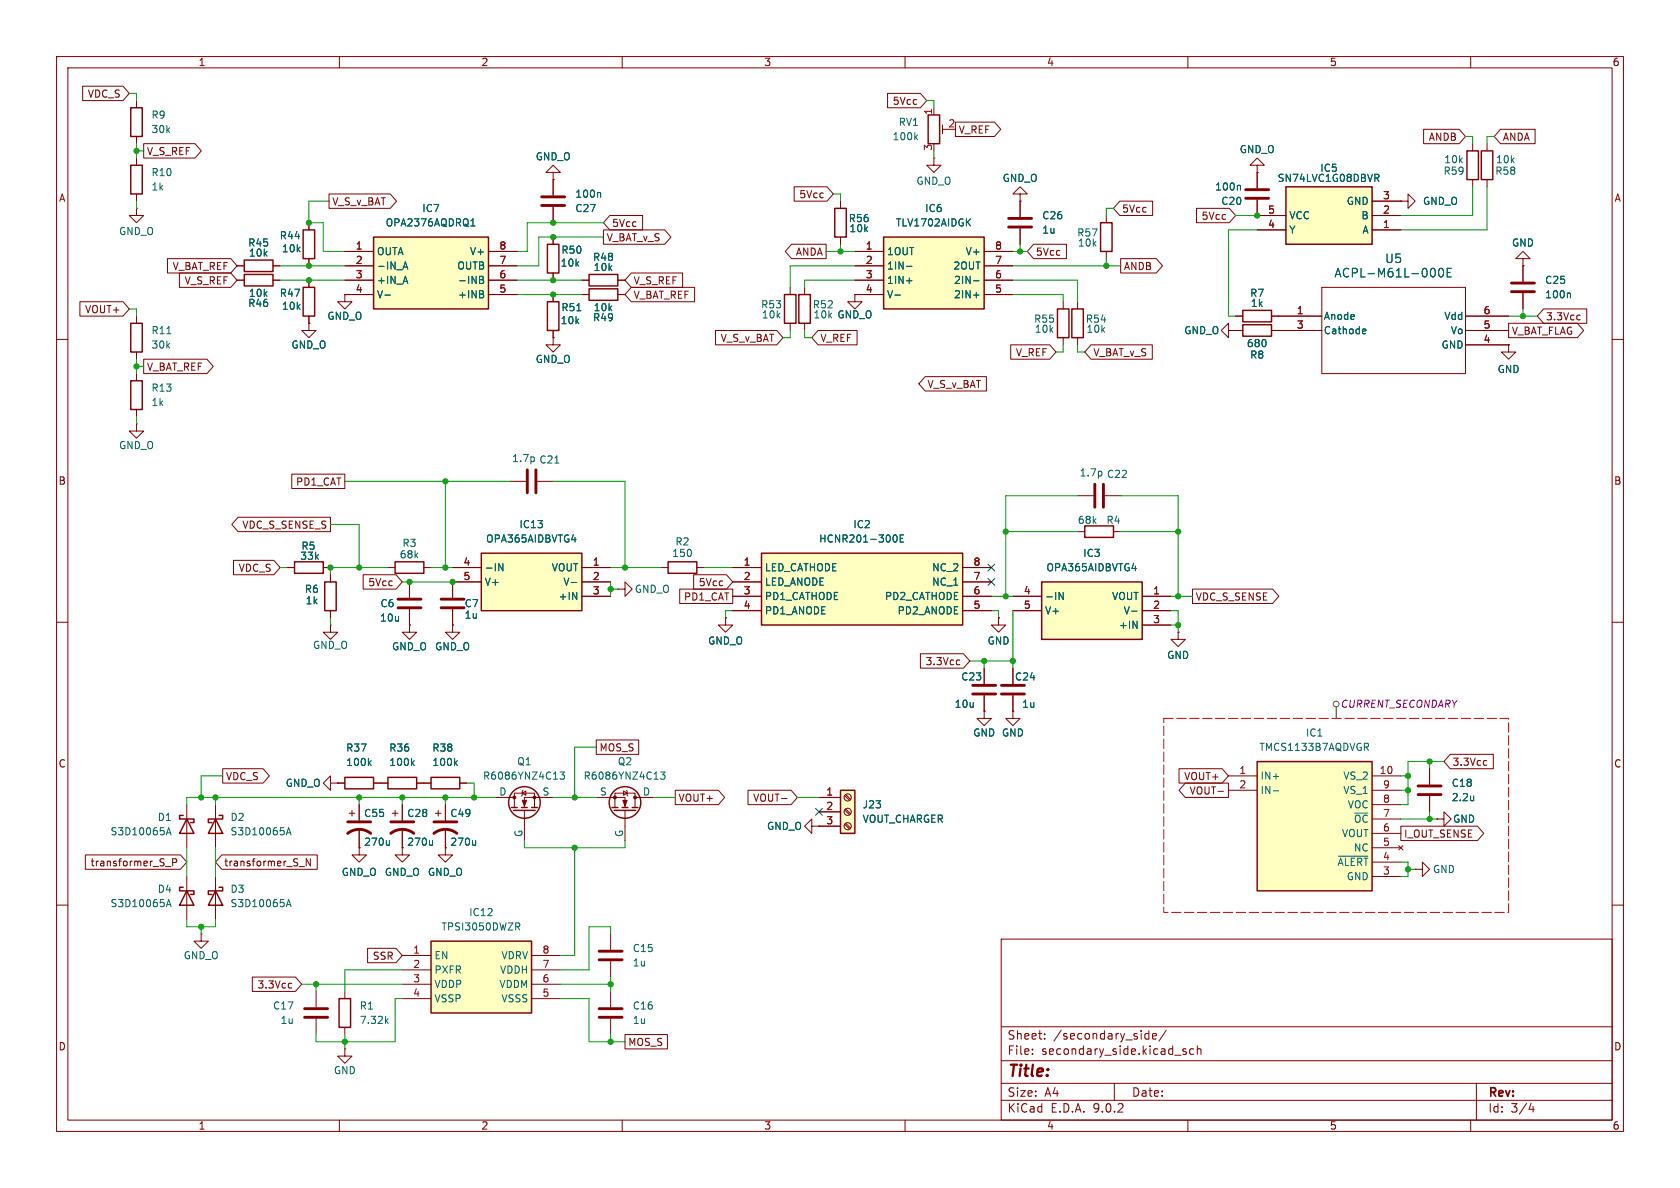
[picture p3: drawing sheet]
<svg xmlns="http://www.w3.org/2000/svg" width="297mm" height="210mm" viewBox="0 0 297 210" stroke-linecap="round" stroke-linejoin="round" font-family="sans-serif">
<g fill="none" stroke="#840000" stroke-width=".18">
<path d="M10 10h277v190h-277zM12 12h273v186h-273zM60 10v2M110 10v2M160 10v2M210 10v2M260 10v2M97.8 30.5h1.3l-1.3-1.3-1.3 1.3h1.3v1.3M97.8 31.8h.1M97.8 31.8v2.7M97.8 36.6v2.8M148.6 35.6v1.2"/>
<path d="M260.3 25.4v1.3M260.3 31.8v1.2M97.8 59.7v1.3h1.3l-1.3 1.2-1.3-1.2h1.3M97.8 59.7h.1M142.2 50.8v1.3M142.2 57.2v1.2M148.6 41.9v1.3M151.1 52.1v1.2h-1.2l1.2 1.3 1.3-1.3h-1.3M151.1 52.1h.1M188 53.3v1.3M188 59.7v1.3M217.2 58.4v1.3l-1.3-1.3 1.3-1.2v1.2h1.2"/>
<path d="M218.4 58.4h.1M218.4 58.4h1.3M224.8 58.4h1.3M10 60h2M285 60h2M190.5 94h1.3M196.8 94h1.3M10 110h2M285 110h2M58.4 138.4v1.3l-1.3-1.3 1.3-1.2v1.2h1.3M59.7 138.4h.1M59.7 138.4h1.3"/>
<path d="M66 138.4h1.3M33 142.2v7.7M250.2 153.7h1.3v-1.3l1.2 1.3-1.2 1.2v-1.2M250.2 153.7h.1M10 160h2M35.6 165.1v1.3h1.2l-1.2 1.2-1.3-1.2h1.3M35.6 165.1h.1M177 166h108v32h-108zM285 160h2M60 198v2M110 198v2M160 198v2"/>
<path d="M177 194.5h108M177 191.5h108M177 187.5h108M177 181.5h108M182.5 186.3v.1M182.5 185.5v.1M184.7 183.6v.1M184.7 182.8v.1M197 191.5v3M202.7 182.7l.4 .1M203.1 182.2v1.5M203.1 183.6l-.4 .1"/>
<path d="M203.7 183.2l.8-.1-.1-.3-.4-.1-.3 .2 .1 .7h.6M206.2 182.1l-1.3 2M209.2 185.8l.5 .2v.2l-.2 .2-.4-.1M209.2 185.5h.5M210 198v2M211 185.5l-.4-.1-.3 .3v.4l.2 .2h.5M211.7 185.5l.2-.1 .3 .1 .1 .9M211.7 184.9v1.5M260 198v2M261 191.5v6.5M270.7 195l-.4 1.1h.9M271 195.6v1"/>
</g>
<path d="M147.6 36.8h2v5.1h-2zM259.3 26.7h2.1v5.1h-2.1zM141.2 52.1h2.1v5.1h-2.1zM186.9 54.6h2.1v5.1h-2.1zM219.7 57.4h5.1v2h-5.1zM191.8 93h5v2h-5zM61 137.4h5v2h-5zM32.4 144.1h-.7v.7h2.6v.6h-.6M33 144.8l1.3 2.5h-2.6z" fill="none" stroke="#840000" stroke-width=".25"/>
<path d="M95.8 36.3h4M95.8 34.8h4" fill="none" stroke="#840000" stroke-width=".51"/>
<path d="M106 34l.2 .2v.7M65.2 134.8l.4 .5M65.6 134.5l-.5 .5M29.4 147.6l.4-1.3 .4 1.3M29.5 147.2h.6" fill="none" stroke="#006464" stroke-width=".18"/>
<path d="M156.2 41.9h17.8v12.7h-17.8z" fill="#ffffc2"/>
<g fill="none" stroke="#840000" stroke-width=".25">
<path d="M164.1 20.3h2v5.1h-2zM194.6 39.4h2v5.1h-2zM96.8 53.3h2v5.1h-2zM104.1 48.5h5.1v2h-5.1zM138.7 52.1h2v5.1h-2zM156.2 41.9h17.8v12.7h-17.8zM69.8 99.3h5.1v2h-5.1zM32.4 156.8h-.7v.7h2.6v.6h-.6M33 157.5l1.3 2.5h-2.6zM38.1 157.5l1.3 2.5h-2.6zM38.1 144.8l1.3 2.5h-2.6zM38.7 156.8h.7v.7h-2.6v.6h.7"/>
<path d="M38.7 144.1h.7v.7h-2.6v.6h.7M59.9 176.5h2.1v5.1h-2.1z"/>
</g>
<g fill="none" stroke="#840000" stroke-width=".18">
<path d="M165.1 19.1v1.2M165.1 27.9v1.3h-1.3l1.3 1.3 1.3-1.3h-1.3M165.1 27.9h.1M166.6 22.1v1.5M166.6 22.9h1M180.3 34.3h-1.2l1.2-1.3 1.3 1.3h-1.3v1.3M180.3 35.6h.1M180.3 35.6v2.8M195.6 38.1v1.3M97.8 52.1v1.2M97.8 58.4v1.3M102.9 49.5h1.2"/>
<path d="M109.2 49.5h1.3M139.7 50.8v1.3M139.7 57.2v1.2M151.1 44.5h5.1M151.1 47h5.1M151.1 49.5h5.1M151.1 52.1h5.1M174 44.5h5.1M174 47h5.1M174 49.5h5.1M174 52.1h5.1M180.3 40.4v2.8"/>
<path d="M195.6 44.5v1.2M190.5 87.6h2.8M195.3 87.6h2.8M58.4 110.5v1.3h1.3l-1.3 1.2-1.3-1.2h1.3M58.4 110.5h.1M68.6 100.3h1.2M74.9 100.3h1.3M174 118.1v2.8M174 125.7v1.3h1.3l-1.3 1.3-1.3-1.3h1.3M174 125.7h.1M174 122.9v2.8M33 154.9v7.7"/>
<path d="M38.1 142.2v7.7M38.1 154.9v7.7M61.7 143.8h1M62.2 143.3v1M63.5 149.9v1.2h1.3l-1.3 1.3-1.3-1.3h1.3M63.5 149.9h.1M63.5 142.2v2.8M63.5 146.6v3.3M69.3 143.8h1.1M69.8 143.3v1M71.1 149.9v1.2h1.3l-1.3 1.3-1.3-1.3h1.3M71.1 149.9h.1"/>
<path d="M71.1 142.2v2.8M71.1 146.6v3.3M55.9 175.3v2.8M61 175.3v1.2M55.9 180.1v2.8M61 185.4v1.3h1.2l-1.2 1.3-1.3-1.3h1.3M61 185.4h.1M61 181.6v1.3"/>
</g>
<g fill="none" stroke="#006464" stroke-width=".18">
<path d="M161.8 24.2l.4 .5M162.2 23.9l-.5 .4M102 54.9h.7M158.2 52.2h1M160.3 47.1h.9M160.3 49.6h.9M172.1 49.6h1M172.1 52.2h1M194.7 83.4v.6M29.5 159.9h.6M50.6 147.6l.4-1.3 .5 1.3M50.7 159.9h.6"/>
<path d="M50.7 147.2h.6M68.8 148.6v.8M68.8 149.3l-.1 .1M76.5 148.6v.8M76.5 149.3l-.2 .1M29.4 160.3l.4-1.3 .4 1.3M50.6 160.3l.4-1.3 .5 1.3M68.3 180.4l.3 .5M68.6 180.1l-.5 .5"/>
</g>
<path d="M178.3 38.6h4.1M178.3 40.1h4.1M193.5 85.6v4.1M195.1 85.6v4.1M172 121.2h4M172 122.7h4M61.5 147.3a3.3 3.3 0 0 1 4 0M61.5 145.3h4M69.1 147.3a3.3 3.3 0 0 1 4.1 0M69.1 145.3h4.1M53.8 178.3h4.1M53.8 179.8h4.1" fill="none" stroke="#840000" stroke-width=".51"/>
<path d="M134.6 97.8h35.6v12.7h-35.6z" fill="#ffffc2"/>
<path d="M261.9 26.7h2v5.1h-2zM189.5 54.6h2v5.1h-2zM219.7 54.9h5.1v2h-5.1zM23.1 67.3h2v5.1h-2zM52.1 99.3h5v2h-5zM118.1 99.3h5.1v2h-5.1zM134.6 97.8h35.6v12.7h-35.6zM57.4 102.9h2v5.1h-2z" fill="none" stroke="#840000" stroke-width=".25"/>
<g fill="none" stroke="#840000" stroke-width=".18">
<path d="M262.9 25.4v1.3M262.9 31.8v1.2M190.5 53.3v1.3M190.5 59.7v1.3M218.4 55.9h1.3M224.8 55.9h1.3M269.2 45.7h1.3l-1.3-1.2-1.2 1.2h1.2v1.3M269.2 47h.1M24.1 74.9v1.3h-1.2l1.2 1.3 1.3-1.3h-1.3M24.1 74.9h.1M24.1 66v1.3M24.1 72.4v1.3"/>
<path d="M50.8 100.3h1.3M57.1 100.3h1.3M58.4 101.6v1.3M58.4 108v1.2M72.4 110.5v1.3h-1.3l1.3 1.2 1.3-1.2h-1.3M72.4 110.5h.1M80 110.5v1.3h-1.3l1.3 1.2 1.3-1.2h-1.3M80 110.5h.1M80 102.9v2.8M80 107.7v2.8M116.8 100.3h1.3M123.2 100.3h1.3"/>
<path d="M129.5 100.3h5.1M129.5 102.9h5.1M129.5 105.4h5.1M129.5 108h5.1M170.2 100.3h5.1M170.2 102.9h5.1M170.2 105.4h5.1M170.2 108h5.1M208.3 111.8v1.2h1.2l-1.2 1.3-1.3-1.3h1.3M208.3 111.8h.1M143.5 146.1v-1.3l-1.3 1.3 1.3 1.2v-1.2h1.3M144.8 146.1h.1"/>
<path d="M254 144.8h1.3v-1.3l1.2 1.3-1.2 1.3v-1.3M254 144.8h.1"/>
</g>
<path d="M157.9 94.8l.3-.2a.68 .68 0 0 1 .4 .6 .68 .68 0 0 1-.4 .6l-.3-.2M159.1 95.2h.5M159.7 94.6h-.6v1.2h.6" fill="none" stroke="#006464" stroke-width=".18"/>
<path d="M78 105.9h4M78 107.4h4" fill="none" stroke="#840000" stroke-width=".51"/>
<path d="M148.6 139.7h2.5v7.6h-2.5z" fill="#ffffc2"/>
<path d="M148.6 139.7h2.5v7.6h-2.5z" fill="none" stroke="#840000" stroke-width=".25"/>
<g fill="none" stroke="#840000" stroke-width=".18">
<path d="M24.1 36.8v1.3h-1.2l1.2 1.3 1.3-1.3h-1.3M24.1 36.8h.1M222.2 29.2h-1.2l1.2-1.3 1.3 1.3h-1.3v1.3M222.2 30.5h.1M222.2 30.5v2.8M222.2 35.3v2.8M144.8 141h3.8M144.8 143.5h3.8M144.8 146.1h3.8M149.3 140.6l.9 .9M149.3 143.2l.9 .8M149.3 145.7l.9 .9"/>
<path d="M149.5 140.5l.9 .8M149.5 143l.9 .8M149.5 145.5l.9 .9"/>
<circle cx="149.9" cy="141" r=".63"/>
<circle cx="149.9" cy="146" r=".63"/>
<circle cx="149.9" cy="143.5" r=".63"/>
</g>
<path d="M220.2 35.1h4.1M220.2 33.5h4.1" fill="none" stroke="#840000" stroke-width=".51"/>
<path d="M219.1 32.8l.2 .1v.7" fill="none" stroke="#006464" stroke-width=".18"/>
<path d="M222.2 134.6h20.4v22.9h-20.4z" fill="#ffffc2"/>
<path d="M222.2 134.6h20.4v22.9h-20.4z" fill="none" stroke="#840000" stroke-width=".25"/>
<g fill="none" stroke="#840000" stroke-width=".18">
<path d="M247.6 35.6h1.3v1.2l1.3-1.2-1.3-1.3v1.3M247.6 35.6h.1M226.1 55.9h7.6M226.1 58.4h7.6M233.7 50.8h25.4v15.2h-25.4zM259.1 55.9h7.6M259.1 58.4h7.6M259.1 61h7.6M90.2 85.1h2.8M95 85.1h2.8M179.1 125.7v1.3h1.2l-1.2 1.3-1.3-1.3h1.3M179.1 125.7h.1"/>
<path d="M217.2 137.2h5M217.2 139.7h5M242.6 137.2h5M242.6 139.7h5M242.6 142.2h5M242.6 144.8h5M242.6 147.3h5M242.6 149.9h5M242.6 152.4h5M242.6 154.9h5M247.3 149.5l.7 .7M248 149.5l-.7 .7"/>
</g>
<path d="M241 58.2h.4l.1 .3-.6 .1M241.4 58.9l-.4 .1M253.6 47.6l.1 .4-.1 .8M254.5 47.5l.2-.1a.83 .83 0 0 1 .6 .7 .83 .83 0 0 1-.3 .8l-.2 .1a.83 .83 0 0 1-.6-.7 .83 .83 0 0 1 .3-.8zM255.9 48.2h.5M256.6 47.4h-.7v1.6h.7M94.4 80.9v.6M98.1 81.9h.7M225.1 139.8h1M241.5 132.1l.4 .6M241.8 131.5l.1 .1-.1 .4M236.6 151.4h5.2" fill="none" stroke="#006464" stroke-width=".18"/>
<path d="M93.2 83.1v4M94.7 83.1v4" fill="none" stroke="#840000" stroke-width=".51"/>
<path d="M227.3 33h15.3v10.2h-15.3z" fill="#ffffc2"/>
<path d="M23.1 19.1h2v5h-2zM23.1 29.2h2v5.1h-2zM227.3 33h15.3v10.2h-15.3zM23.1 57.2h2v5h-2zM53.6 50.8h2v5.1h-2z" fill="none" stroke="#840000" stroke-width=".25"/>
<g fill="none" stroke="#840000" stroke-width=".18">
<path d="M24.1 17.8v1.3M24.1 24.1v1.3M24.1 27.9v1.3M24.1 34.3v1.3M222.2 38.1h5.1M242.6 38.1h5M242.6 35.6h5M24.1 55.9v1.3M54.6 57.2v1.2h-1.3l1.3 1.3 1.3-1.3h-1.3M54.6 57.2h.1M54.6 49.5v1.3M54.6 55.9v1.3"/>
<path d="M222.2 40.6h5.1M242.6 40.6h5M24.1 62.2v1.3M176.5 109.2v1.3h1.3l-1.3 1.3-1.2-1.3h1.2M176.5 109.2h.1M179.1 118.1v2.8M179.1 122.9v2.8"/>
</g>
<path d="M243.1 30.8h.4l.3 .2-.1 .4-.6 .1M243.4 31.5l.4 .6M29.5 59h.7" fill="none" stroke="#006464" stroke-width=".18"/>
<path d="M177 121.2h4.1M177 122.7h4.1" fill="none" stroke="#840000" stroke-width=".51"/>
<path d="M184.1 102.9h17.8v10.1h-17.8z" fill="#ffffc2"/>
<path d="M104.1 51.1h5.1v2h-5.1zM184.1 102.9h17.8v10.1h-17.8z" fill="none" stroke="#840000" stroke-width=".25"/>
<g fill="none" stroke="#840000" stroke-width=".18">
<path d="M102.9 52.1h1.2M109.2 52.1h1.3M269.2 47v2.8M269.2 51.8v2.8M266.7 61v1.2h1.3l-1.3 1.3-1.3-1.3h1.3M266.7 61h.1M72.4 102.9v2.8M72.4 107.7v2.8M128.3 109.2v1.3h-1.3l1.3 1.3 1.2-1.3h-1.2M128.3 109.2h.1M179.1 105.4h5M179.1 108h5"/>
<path d="M201.9 105.4h5.1M201.9 108h5.1M201.9 110.5h5.1M252.7 135.9v2.8M252.7 140.7v2.8"/>
</g>
<path d="M277.5 51.8l.1 .2v.6M187.2 104.7l.8 1.3v-1.3M200.1 108h.9M200.1 100.5h.8M200.3 109.8l.7 1.3v-1.3M260.5 140.7v.8M260.5 141.4v.1" fill="none" stroke="#006464" stroke-width=".18"/>
<path d="M267.2 50h4.1M267.2 51.6h4.1M70.4 105.9h4M70.4 107.4h4M250.7 138.9h4.1M250.7 140.5h4.1" fill="none" stroke="#840000" stroke-width=".51"/>
<path d="M85.1 97.8h17.8v10.2h-17.8z" fill="#ffffc2"/>
<g fill="none" stroke="#840000" stroke-width=".25">
<path d="M85.1 97.8h17.8v10.2h-17.8zM68.6 137.4h5.1v2h-5.1zM76.2 137.4h5.1v2h-5.1zM90.4 142.7h1M90.8 143.3h3.8M92.2 142.7h1M94 142.7h1"/>
<circle cx="92.7" cy="141.9" r="2.79"/>
</g>
<g fill="none" stroke="#840000" stroke-width=".18">
<path d="M80 100.3h5.1M80 102.9h5.1M102.9 100.3h5M102.9 102.9h5M102.9 105.4h5M109.2 104.1h1.3v1.3l1.3-1.3-1.3-1.2v1.2M109.2 104.1h.1M67.3 138.4h1.3M73.7 138.4h2.5M81.3 138.4h1.2M92.5 139.7l-.2 .1v.8l-.1 .1M77 143.8h1"/>
<path d="M77.5 143.3v1M78.7 149.9v1.2h1.3l-1.3 1.3-1.2-1.3h1.2M78.7 149.9h.1M78.7 142.2v2.8M78.7 146.6v3.3M87.6 141h3.3M90.9 142.7v-2.5h3.6v2.5M92.3 140.2l.7-.4v.8zM92.7 143.3v5.3M97.8 141h-5.1v1.7M107.9 175.3v2.8M107.9 180.1v2.8"/>
</g>
<path d="M88.2 99.6l.7 1.3v-1.3M101.1 95.4h.7M101 103h1M101.2 104.7l.8 1.3v-1.3M72.9 134.8l.3 .5M73.2 134.5l-.5 .5M80.5 134.8l.4 .5M80.9 134.5l-.5 .5M99 136.5h.8l-.4 .5 .3 .1v.5l-.2 .1-.5-.1M84.1 148.6v.8M84.1 149.3l-.2 .1" fill="none" stroke="#006464" stroke-width=".18"/>
<path d="M76.7 147.3a3.3 3.3 0 0 1 4.1 0M76.7 145.3h4.1M105.9 178.3h4.1M105.9 179.8h4.1" fill="none" stroke="#840000" stroke-width=".51"/>
<g fill="#840000" stroke="#840000" stroke-width=".18">
<path d="M92.3 141.5h.8l-.4 1z"/>
<circle cx="90.9" cy="141" r=".25"/>
<circle cx="94.5" cy="141" r=".25"/>
</g>
<path d="M76.2 166.4h17.8v12.7h-17.8z" fill="#ffffc2"/>
<g fill="none" stroke="#840000" stroke-width=".25">
<path d="M43.2 46h5.1v2h-5.1zM43.2 48.5h5.1v2h-5.1zM53.6 40.6h2v5.1h-2zM96.8 43.2h2v5.1h-2zM108.2 142.7h1M108.6 143.3h3.8M110 142.7h1M111.8 142.7h1M76.2 166.4h17.8v12.7h-17.8z"/>
<circle cx="110.5" cy="141.9" r="2.79"/>
</g>
<g fill="none" stroke="#840000" stroke-width=".18">
<path d="M54.6 39.4v1.2M41.9 47h1.3M41.9 49.5h1.3M48.3 47h1.2M48.3 49.5h1.2M54.6 45.7v1.3M97.8 41.9v1.3M97.8 48.3v1.2M110.2 139.8l.7 .4-.7 .4zM110.7 139.7l.2 .1v.8l.1 .1M105.4 141h5.1v1.7M108.7 142.7v-2.5h3.6v2.5"/>
<path d="M110.5 143.3v5.3M112.3 141h3.3M71.1 168.9h5.1M71.1 171.5h5.1M71.1 174h5.1M71.1 176.5h5.1M94 168.9h5.1M94 171.5h5.1M94 174h5.1M94 176.5h5.1M107.9 165.1v2.8M107.9 169.9v2.8"/>
</g>
<path d="M116.8 136.5h.8l-.5 .5 .4 .1v.5l-.2 .1-.5-.1M91.5 163.8l.4 .6M91.7 163.1l.2 .3-.1 .3-.1 .1" fill="none" stroke="#006464" stroke-width=".18"/>
<path d="M105.9 168.1h4.1M105.9 169.7h4.1" fill="none" stroke="#840000" stroke-width=".51"/>
<g fill="#840000" stroke="#840000" stroke-width=".18">
<path d="M110.1 141.5h.8l-.4 1z"/>
<circle cx="112.3" cy="141" r=".25"/>
<circle cx="108.7" cy="141" r=".25"/>
</g>
<path d="M66 41.9h20.4v12.7h-20.4z" fill="#ffffc2"/>
<path d="M66 41.9h20.4v12.7h-20.4z" fill="none" stroke="#840000" stroke-width=".25"/>
<g fill="none" stroke="#840000" stroke-width=".18">
<path d="M14.6 15.2h7.1l1.2 1.3-1.2 1.3h-7.1zM156.9 16.5h5.8l1.1 1.3-1.1 1.3h-5.8zM25.4 25.4h9.1l1.1 1.3-1.1 1.2h-9.1zM54.6 39.4v1.2M58.2 34.3h10.8l1.1 1.3-1.1 1.2h-10.8zM97.8 31.8h.1M97.8 31.8v2.7M97.8 36.6v2.8M107.8 38.1h5.8v2.5h-5.8l-1.1-1.2zM140.4 33h5.8l1.1 1.3-1.1 1.3h-5.8zM148.6 35.6v1.2M168.9 21.6h6.9l1.1 1.3-1.1 1.2h-6.9z"/>
<path d="M180.3 35.6h.1M180.3 35.6v2.8M198 35.6h5.8v2.5h-5.8l-1.2-1.3zM211.5 36.8h5.8l1.1 1.3-1.1 1.3h-5.8zM222.2 30.5h.1M222.2 30.5v2.8M222.2 35.3v2.8h5.1M242.6 38.1h5M242.6 35.6h5M247.6 35.6h.1M251.7 22.9h6.3l1.1 1.2-1.1 1.3h-6.3zM265.3 22.9h6.1v2.5h-6.1l-1.1-1.3z"/>
<path d="M14.1 53.3h7.6l1.2 1.3-1.2 1.3h-7.6zM29.6 45.7h11.2l1.1 1.3-1.1 1.3h-11.2zM31.7 48.3h9.1l1.1 1.2-1.1 1.3h-9.1zM41.9 47h1.3M41.9 49.5h1.3M48.3 47h1.2M48.3 49.5h1.2M54.6 57.2h.1M54.6 45.7v1.3M54.6 49.5v1.3M54.6 55.9v1.3M61 52.1v1.2h-1.3l1.3 1.3 1.2-1.3h-1.2"/>
<path d="M61 52.1h.1M61 44.5h5M61 47h5M61 49.5h5M61 52.1h5M86.4 44.5h5M86.4 47h5M86.4 49.5h5M86.4 52.1h5M97.8 59.7h.1M97.8 41.9v1.3M97.8 48.3v1.2"/>
<path d="M97.8 52.1v1.2M97.8 58.4v1.3M102.9 49.5h1.2M102.9 52.1h1.2M106.7 40.6h10.8l1.1 1.3-1.1 1.3h-10.8zM109.2 49.5h1.3M109.2 52.1h1.3M111.6 50.8h11.2v2.5h-11.2l-1.1-1.2zM111.6 48.3h9.1v2.5h-9.1l-1.1-1.3zM126.5 58.4h10.8l1.1 1.3-1.1 1.3h-10.8zM139.9 43.2h6.1v2.5h-6.1l-1.1-1.2zM144.6 58.4h6.9v2.6h-6.9l-1.1-1.3z"/>
<path d="M148.6 41.9v1.3M151.1 52.1h.1M151.1 44.5h5.1M151.1 47h5.1M151.1 49.5h5.1M151.1 52.1h5.1M174 44.5h5.1M174 47h5.1M174 49.5h5.1M174 52.1h5.1M180.3 40.4v2.8M182.7 43.2h5.8v2.5h-5.8l-1.1-1.2z"/>
<path d="M198.1 45.7h6.3l1.1 1.3-1.1 1.3h-6.3zM218.4 58.4h.1M218.4 55.9h1.3M218.4 58.4h1.3M222.2 40.6h5.1M224.8 55.9h8.9M224.8 58.4h8.9M242.6 40.6h5M259.1 55.9h7.6M259.1 58.4h7.6M266.7 57.1h12.2l1.1 1.3-1.1 1.3h-12.2zM269.2 47h.1"/>
<path d="M269.2 47v2.8M269.2 51.8v2.8M272.9 54.6h7.6v2.6h-7.6l-1.1-1.3zM279 55.7l.4 .1M279.4 56.5l-.4 .1M25.4 63.5h11.2l1.1 1.3-1.1 1.2h-11.2zM163.6 66.6h10.8v2.5h-10.8l-1.2-1.3zM178.7 61h6.9l1.1 1.2-1.1 1.3h-6.9zM192.9 61h10.8v2.5h-10.8l-1.1-1.3zM259.1 61h7.6M266.7 61h.1M41.3 99.1h7.1l1.1 1.2-1.1 1.3h-7.1z"/>
<path d="M42.1 91.4h16.3v2.6h-16.3l-1.1-1.3zM51.6 83.8h9.4v2.6h-9.4zM50.8 100.3h1.3M57.1 100.3h1.3M58.4 101.6v1.3M58.4 108v1.2M64.2 101.6h5.8l1.1 1.3-1.1 1.2h-5.8zM72.4 110.5h.1M72.4 102.9v2.8M72.4 107.7v2.8M80 110.5h.1M80 100.3h5.1"/>
<path d="M80 107.7v2.8M85.1 102.9h-5.1v2.8M102.9 100.3h5M102.9 102.9h5M102.9 105.4h5M120.2 104.1h9.3v2.6h-9.3zM122.6 101.6h5.8l1.1 1.3-1.1 1.2h-5.8zM128.3 109.2h.1M129.5 100.3h5.1M129.5 102.9h5.1M129.5 105.4h5.1M129.5 108h5.1"/>
<path d="M162.7 115.6h7.6l1.1 1.2-1.1 1.3h-7.6zM169.3 116.7h.4M169.7 117.4l-.4 .1M170.2 100.3h5.1M170.2 102.9h5.1M170.2 105.4h5.1M170.2 108h5.1M174 118.1v2.8M176.5 109.2h.1M179.1 105.4h5M179.1 108h5M179.1 118.1v2.8"/>
<path d="M201.9 105.4h5.1M201.9 108h5.1M201.9 110.5h5.1M208.3 111.8h.1M210.8 104.1h14.2l1.1 1.3-1.1 1.3h-14.2zM39.4 135.9h7.1l1.1 1.3-1.1 1.2h-7.1zM59.7 138.4h.1M59.7 138.4h1.3M66 138.4h2.6M73.7 138.4h2.5M81.3 138.4h1.2M105.4 130.8h7.5v2.6h-7.5z"/>
<path d="M119.4 139.7h7.6l1.1 1.3-1.1 1.2h-7.6zM132.2 139.7h7.7l1.1 1.3-1.1 1.2h-7.7zM174 125.7h.1M174 122.9v2.8M179.1 125.7h.1M179.1 122.9v2.8M208.4 135.9h7.7l1.1 1.3-1.1 1.2h-7.7zM209.5 138.4h7.7v2.6h-7.7l-1.1-1.3zM215.3 139.9h1M252.7 135.9v2.8M256.4 133.3h7.6v2.6h-7.6l-1.1-1.3zM262.5 134.4l.3 .1"/>
<path d="M262.8 135.2l-.3 .1M15.1 151.1h16.8l1.1 1.3-1.1 1.3h-16.8zM29.3 153.2h.9M30.5 152.5l.6-.1 .1-.2v-.3l-.7-.1v1.3M39.2 151.1h16.9v2.6h-16.9l-1.1-1.3zM52.9 153.2h.9M54.9 151.8v1.3l-.8-1.3v1.3M63.5 149.9h.1M63.5 142.2v2.8M63.5 146.6v3.3M71.1 149.9h.1M71.1 142.2v2.8"/>
<path d="M71.1 146.6v3.3M78.7 149.9h.1M78.7 142.2v2.8M78.7 146.6v3.3M138.2 141.2h.9M144.8 146.1h.1M144.8 141h3.8M144.8 143.5h3.8M144.8 146.1h3.8M247.6 146h13.6l1.1 1.3-1.1 1.3h-13.6zM252.7 140.7v2.8M254 144.8h.1"/>
<path d="M44.6 172.7h7.6l1.1 1.3-1.1 1.3h-7.6zM51.2 173.8l.4 .1M51.6 174.6l-.4 .1M65 167.6h5l1.1 1.3-1.1 1.3h-5zM110.5 182.9h7.5v2.5h-7.5z"/>
</g>
<g fill="none" stroke="#006464" stroke-width=".18">
<path d="M83.2 39.9h.8M83.5 38.9l.1-.2v1.2M106 34l.2 .2v.7M219.1 32.8l.2 .1v.7M243.1 30.8h.4l.3 .2-.1 .4-.6 .1M243.4 31.5l.4 .6M68 52.2h1M71.2 47.6l.5-1.3 .4 1.3M71.4 47.2h.6M84.8 48.8l.6 .2v.2l-.2 .2M84.8 49.4h.4M85.2 49.4l.3 .3-.1 .3-.6 .1"/>
<path d="M85.4 52l.1 .2-.1 .4M85.4 51.5v.4M102 54.9h.7M158.2 52.2h1M160.3 47.1h.9M160.3 49.6h.9M172.1 52.2h1M172.1 49.6h1M241 58.2h.4l.1 .3-.6 .1M241.4 58.9l-.4 .1M253.6 47.6l.1 .4-.1 .8M254.5 47.5l.2-.1a.83 .83 0 0 1 .6 .7 .83 .83 0 0 1-.3 .8l-.2 .1a.83 .83 0 0 1-.6-.7 .83 .83 0 0 1 .3-.8z"/>
<path d="M255.9 48.2h.5M256.6 47.4h-.7v1.6h.7M277.5 51.8l.1 .2v.6M88.2 99.6l.7 1.3v-1.3M101.1 95.4h.7M157.9 94.8l.3-.2a.68 .68 0 0 1 .4 .6 .68 .68 0 0 1-.4 .6l-.3-.2M159.1 95.2h.5M159.7 94.6h-.6v1.2h.6M101 103h1M101.2 104.7l.8 1.3v-1.3M187.2 104.7l.8 1.3v-1.3M200.1 108h.9"/>
<path d="M200.1 100.5h.8M200.3 109.8l.7 1.3v-1.3M65.2 134.8l.4 .5M65.6 134.5l-.5 .5M72.9 134.8l.3 .5M73.2 134.5l-.5 .5M80.5 134.8l.4 .5M80.9 134.5l-.5 .5M68.8 148.6v.8M68.8 149.3l-.1 .1M76.5 148.6v.8M76.5 149.3l-.2 .1"/>
<path d="M84.1 148.6v.8M84.1 149.3l-.2 .1M260.5 140.7v.8M260.5 141.4v.1"/>
</g>
<g fill="none" stroke="#484848" stroke-width=".18">
<path d="M236.2 125v2"/>
<circle cx="236.2" cy="124.5" r=".51"/>
</g>
<path d="M205.7 127h61v34.3h-61v-34.3" fill="none" stroke="#f00" stroke-width=".18" stroke-dasharray="1.7 .6"/>
<g fill="none" stroke="#009600" stroke-width=".18">
<path d="M22.9 16.5h1.2v1.3M163.8 17.8h1.3v1.3M24.1 25.4v2.5M24.1 35.6v1.2M24.1 26.7h1.3M58.2 35.6h-3.6v3.8h2.5v5.1h3.9M106.7 39.4h-13.5v5.1h-1.8M147.3 34.3h1.3v1.3M165.1 26.7v1.2M196.8 36.8h-1.2v1.3M218.4 38.1h3.8M259.1 24.1h1.2v1.3"/>
<path d="M260.3 33v5.1h-12.7M262.9 33v7.6h-15.3M264.2 24.1h-1.3v1.3M22.9 54.6h1.2v1.3M49.5 49.5h11.5M49.5 47h11.5M91.4 52.1h11.5M91.4 49.5h11.5M106.7 41.9h-11.5v5.1h-3.8M139.7 58.4v1.3h-1.3M142.2 58.4v1.3h1.3M146 44.5h5.1"/>
<path d="M148.6 43.2v1.3M151.1 49.5h-8.9v1.3M151.1 47h-11.4v3.8M179.1 52.1h8.9v1.2M179.1 49.5h11.4v3.8M179.1 47h19M179.1 44.5h2.5M180.3 43.2v1.3M195.6 45.7v1.3M222.2 40.6h-5v15.3h1.2M266.7 55.9h5.1M269.2 54.6v1.3"/>
<path d="M24.1 63.5v2.5M24.1 73.7v1.2M24.1 64.8h1.3M188 61v1.2h-1.3M190.5 61v1.2h1.3M58.4 92.7h5.1v7.6M61 85.1h29.2M78.7 85.1v15.2M97.8 85.1h12.7v15.2M177.8 94h12.7M190.5 87.6h-12.7v17.8M198.1 87.6h10.2v17.8"/>
<path d="M198.1 94h10.2M49.5 100.3h1.3M58.4 109.2v1.3M68.6 100.3h-10.2v1.3M71.1 102.9h8.9M76.2 100.3h3.8M107.9 102.9v2.5M107.9 104.1h1.3M107.9 100.3h8.9M124.5 100.3h5M129.5 108h-1.2v1.2M171.4 116.8h7.7"/>
<path d="M174 116.8v1.3M175.3 105.4h3.8M175.3 108h1.2v1.2M179.1 108v10.1M207 105.4h3.8M207 108h1.3v3.8M207 110.5h1.3M39.4 137.2h-3.8v3.8M82.5 138.4h1.3v2.6M105.4 132.1h-3.8v8.9M247.6 139.7h1.3M247.6 137.2h1.3"/>
<path d="M252.7 134.6v1.3M255.3 134.6h-6.4v7.6h-1.3M33 149.9v5M38.1 141v1.2M38.1 149.9v5M63.5 141v1.2M71.1 141v1.2M78.7 141v1.2M87.6 141h-54.6v1.2M92.7 148.6v1.3h17.8v-1.3M97.8 141h7.6M101.6 149.9v19h-2.5"/>
<path d="M115.6 141h3.8M141 141h3.8M247.6 152.4h1.3v2.5h-1.3M247.6 144.8h6.4M248.9 153.7h1.3M252.7 143.5v1.3M33 162.6v1.2h5.1v-1.2M35.6 163.8v1.3M53.3 174h17.8M55.9 174v1.3M71.1 176.5h-1.3v7.7h-13.9v-1.3M71.1 171.5h-10.1v3.8"/>
<path d="M99.1 176.5h5v7.7h6.4M99.1 174h8.8M107.9 165.1v-1.3h-3.8v7.7h-5M107.9 172.7v2.6M61 182.9v2.5M107.9 182.9v1.3"/>
</g>
<path d="M174.7 99.7l1.2 1.2M175.9 99.7l-1.2 1.2M174.7 102.3l1.2 1.2M175.9 102.3l-1.2 1.2M144.2 142.9l1.2 1.2M145.4 142.9l-1.2 1.2" fill="none" stroke="#000084" stroke-width=".18"/>
<g fill="#009600" stroke="#009600" stroke-width=".18">
<circle cx="148.6" cy="44.5" r=".46"/>
<circle cx="180.3" cy="44.5" r=".46"/>
<circle cx="222.2" cy="38.1" r=".46"/>
<circle cx="195.6" cy="47" r=".46"/>
<circle cx="269.2" cy="55.9" r=".46"/>
<circle cx="177.8" cy="94" r=".46"/>
<circle cx="177.8" cy="105.4" r=".46"/>
<circle cx="107.9" cy="104.1" r=".46"/>
<circle cx="110.5" cy="100.3" r=".46"/>
<circle cx="179.1" cy="116.8" r=".46"/>
<circle cx="174" cy="116.8" r=".46"/>
<circle cx="208.3" cy="94" r=".46"/>
<circle cx="248.9" cy="137.2" r=".46"/>
<circle cx="208.3" cy="105.4" r=".46"/>
<circle cx="208.3" cy="110.5" r=".46"/>
<circle cx="248.9" cy="139.7" r=".46"/>
<circle cx="252.7" cy="144.8" r=".46"/>
<circle cx="248.9" cy="153.7" r=".46"/>
<circle cx="252.7" cy="134.6" r=".46"/>
<circle cx="78.7" cy="85.1" r=".46"/>
<circle cx="97.8" cy="41.9" r=".46"/>
<circle cx="97.8" cy="52.1" r=".46"/>
<circle cx="83.8" cy="141" r=".46"/>
<circle cx="78.7" cy="141" r=".46"/>
<circle cx="107.9" cy="184.2" r=".46"/>
<circle cx="101.6" cy="149.9" r=".46"/>
<circle cx="107.9" cy="174" r=".46"/>
<circle cx="101.6" cy="141" r=".46"/>
<circle cx="97.8" cy="49.5" r=".46"/>
<circle cx="54.6" cy="39.4" r=".46"/>
<circle cx="54.6" cy="47" r=".46"/>
<circle cx="54.6" cy="49.5" r=".46"/>
<circle cx="97.8" cy="39.4" r=".46"/>
<circle cx="35.6" cy="163.8" r=".46"/>
<circle cx="35.6" cy="141" r=".46"/>
<circle cx="38.1" cy="141" r=".46"/>
<circle cx="61" cy="184.2" r=".46"/>
<circle cx="63.5" cy="141" r=".46"/>
<circle cx="71.1" cy="141" r=".46"/>
<circle cx="55.9" cy="174" r=".46"/>
<circle cx="63.5" cy="100.3" r=".46"/>
<circle cx="80" cy="102.9" r=".46"/>
<circle cx="78.7" cy="100.3" r=".46"/>
<circle cx="58.4" cy="100.3" r=".46"/>
<circle cx="72.4" cy="102.9" r=".46"/>
<circle cx="24.1" cy="64.8" r=".46"/>
<circle cx="24.1" cy="26.7" r=".46"/>
</g>
<text font-size="2.8" fill="#840000" x="178" y="190.9">Title:</text>
<g font-size="2.1" fill="#006464">
<text x="244.8" y="46.7">U5</text>
<text x="235.8" y="49.3">ACPL-M61L-000E</text>
</g>
<g font-size="2.1" fill="#840000">
<text x="178" y="184">Sheet:</text>
<text x="186.2" y="184">/secondary_side/</text>
<text x="178" y="186.7">File:</text>
<text x="184.1" y="186.7">secondary_side.kicad_sch</text>
<text x="178" y="196.9">KiCad</text>
<text x="178" y="194.1">Size:</text>
<text x="184.7" y="194.1">A4</text>
<text x="185.7" y="196.9">E.D.A.</text>
<text x="193.3" y="196.9">9.0.2</text>
<text x="200" y="194.1">Date:</text>
<text x="263" y="194.3">Rev:</text>
<text x="263" y="196.9">Id:</text>
<text x="267.1" y="196.9">3/4</text>
</g>
<g font-size="1.8" fill="#840000">
<text x="35" y="11.9">1</text>
<text x="85" y="11.9">2</text>
<text x="135" y="11.9">3</text>
<text x="185" y="11.9">4</text>
<text x="235" y="11.9">5</text>
<text x="285" y="11.9">6</text>
<text x="15.4" y="17.5">VDC_S</text>
<text x="157.7" y="18.7">5Vcc</text>
<text x="169.4" y="23.8">V_REF</text>
<text x="25.9" y="27.6">V_S_REF</text>
<text x="252.5" y="25.1">ANDB</text>
<text x="265.6" y="25.1">ANDA</text>
<text x="10.3" y="35.9">A</text>
<text x="141.2" y="35.2">5Vcc</text>
<text x="285.3" y="35.9">A</text>
<text x="58.6" y="36.5">V_S_v_BAT</text>
<text x="108.1" y="40.3">5Vcc</text>
<text x="198.3" y="37.8">5Vcc</text>
<text x="212.3" y="39.1">5Vcc</text>
<text x="30.4" y="47.9">V_BAT_REF</text>
<text x="107.2" y="42.9">V_BAT_v_S</text>
<text x="140.6" y="45.4">ANDA</text>
<text x="183" y="45.4">5Vcc</text>
<text x="198.6" y="47.9">ANDB</text>
<text x="32.5" y="50.5">V_S_REF</text>
<text x="111.9" y="53">V_BAT_REF</text>
<text x="111.9" y="50.5">V_S_REF</text>
<text x="14.9" y="55.6">VOUT+</text>
<text x="267.2" y="59.4">V_BAT_FLAG</text>
<text x="273.2" y="56.8">3.3Vcc</text>
<text x="25.9" y="65.7">V_BAT_REF</text>
<text x="127.3" y="60.6">V_S_v_BAT</text>
<text x="144.9" y="60.6">V_REF</text>
<text x="179.5" y="63.2">V_REF</text>
<text x="193.2" y="63.2">V_BAT_v_S</text>
<text x="163.9" y="68.8">V_S_v_BAT</text>
<text x="10.3" y="85.9">B</text>
<text x="52.2" y="86">PD1_CAT</text>
<text x="285.3" y="85.9">B</text>
<text x="42.7" y="93.7">VDC_S_SENSE_S</text>
<text x="42.1" y="101.3">VDC_S</text>
<text x="65" y="103.8">5Vcc</text>
<text x="120.8" y="106.4">PD1_CAT</text>
<text x="123.4" y="103.8">5Vcc</text>
<text x="211.3" y="106.4">VDC_S_SENSE</text>
<text x="163.5" y="117.8">3.3Vcc</text>
<text x="10.3" y="135.9">C</text>
<text x="105.9" y="133">MOS_S</text>
<text x="256.7" y="135.6">3.3Vcc</text>
<text x="285.3" y="135.9">C</text>
<text x="39.8" y="138.1">VDC_S</text>
<text x="119.9" y="141.9">VOUT+</text>
<text x="133" y="141.9">VOUT-</text>
<text x="209.2" y="138.1">VOUT+</text>
<text x="210.2" y="140.7">VOUT-</text>
<text x="248.1" y="148.3">I_OUT_SENSE</text>
<text x="15.9" y="153.4">transformer_S_P</text>
<text x="39.5" y="153.4">transformer_S_N</text>
<text x="65.8" y="169.9">SSR</text>
<text x="45.4" y="174.9">3.3Vcc</text>
<text x="10.3" y="185.9">D</text>
<text x="111" y="185.1">MOS_S</text>
<text x="285.3" y="185.9">D</text>
<text x="35" y="199.9">1</text>
<text x="85" y="199.9">2</text>
<text x="135" y="199.9">3</text>
<text x="185" y="199.9">4</text>
<text x="235" y="199.9">5</text>
<text x="285" y="199.9">6</text>
</g>
<g font-size="1.8" fill="#006464">
<text x="26.7" y="21.2">R9</text>
<text x="26.7" y="23.7">30k</text>
<text x="158.8" y="22.5">RV1</text>
<text x="94.6" y="28.5">GND_O</text>
<text x="157.7" y="25">100k</text>
<text x="219.1" y="27.3">GND_O</text>
<text x="255.2" y="29.1">10k</text>
<text x="264.4" y="29.1">10k</text>
<text x="26.7" y="31.3">R10</text>
<text x="26.7" y="33.9">1k</text>
<text x="101.6" y="35.2">100n</text>
<text x="161.9" y="32.9">GND_O</text>
<text x="177.2" y="32.4">GND_O</text>
<text x="214.7" y="33.9">100n</text>
<text x="225.8" y="32.4">SN74LVC1G08DBVR</text>
<text x="233.3" y="30.6">IC5</text>
<text x="255.1" y="31.1">R59</text>
<text x="264.2" y="31.1">R58</text>
<text x="20.9" y="41.8">GND_O</text>
<text x="68.1" y="40.2">OPA2376AQDRQ1</text>
<text x="74.6" y="37.7">IC7</text>
<text x="101.6" y="37.7">C27</text>
<text x="149.9" y="39.5">R56</text>
<text x="150.1" y="41.2">10k</text>
<text x="158.3" y="40.2">TLV1702AIDGK</text>
<text x="163.5" y="37.7">IC6</text>
<text x="184.2" y="41.5">1u</text>
<text x="184.2" y="39">C26</text>
<text x="215.8" y="36.4">C20</text>
<text x="227.8" y="41.5">Y</text>
<text x="227.8" y="39">VCC</text>
<text x="238" y="36.4">GND</text>
<text x="240.6" y="39">B</text>
<text x="240.8" y="41.5">A</text>
<text x="251.5" y="36.4">GND_O</text>
<text x="43.8" y="43.8">R45</text>
<text x="43.9" y="45.6">10k</text>
<text x="49.4" y="42.5">R44</text>
<text x="49.7" y="44.8">10k</text>
<text x="66.5" y="45.3">OUTA</text>
<text x="66.5" y="47.9">-IN_A</text>
<text x="80.8" y="47.9">OUTB</text>
<text x="83" y="45.3">V+</text>
<text x="99" y="47.3">10k</text>
<text x="99.1" y="45.1">R50</text>
<text x="104.7" y="46.3">R48</text>
<text x="156.7" y="45.3">1OUT</text>
<text x="156.7" y="47.9">1IN-</text>
<text x="168.4" y="47.9">2OUT</text>
<text x="170.6" y="45.3">V+</text>
<text x="190.3" y="42">R57</text>
<text x="190.5" y="43.8">10k</text>
<text x="267.2" y="43.8">GND</text>
<text x="43.9" y="52.7">10k</text>
<text x="49.4" y="52.7">R47</text>
<text x="66.5" y="50.4">+IN_A</text>
<text x="66.5" y="52.9">V-</text>
<text x="80.9" y="50.4">-INB</text>
<text x="80.9" y="52.9">+INB</text>
<text x="104.9" y="48.1">10k</text>
<text x="156.7" y="50.4">1IN+</text>
<text x="156.7" y="52.9">V-</text>
<text x="168.6" y="50.4">2IN-</text>
<text x="168.6" y="52.9">2IN+</text>
<text x="220.9" y="52.7">R7</text>
<text x="273.1" y="52.9">100n</text>
<text x="273.1" y="50.4">C25</text>
<text x="26.7" y="59.3">R11</text>
<text x="43.8" y="54.5">R46</text>
<text x="49.7" y="55">10k</text>
<text x="57.8" y="56.7">GND_O</text>
<text x="99" y="57.5">10k</text>
<text x="99.1" y="55.2">R51</text>
<text x="104.7" y="57">R49</text>
<text x="104.9" y="55.2">10k</text>
<text x="134.5" y="54.7">R53</text>
<text x="134.6" y="56.5">10k</text>
<text x="143.6" y="54.7">R52</text>
<text x="143.7" y="56.5">10k</text>
<text x="147.9" y="56.5">GND_O</text>
<text x="182.7" y="57.3">R55</text>
<text x="182.8" y="59">10k</text>
<text x="191.9" y="57.3">R54</text>
<text x="192" y="59">10k</text>
<text x="209.3" y="59.3">GND_O</text>
<text x="221" y="54.5">1k</text>
<text x="233.9" y="56.7">Anode</text>
<text x="233.9" y="59.3">Cathode</text>
<text x="255.2" y="56.7">Vdd</text>
<text x="256.4" y="59.3">Vo</text>
<text x="26.7" y="61.8">30k</text>
<text x="51.4" y="61.8">GND_O</text>
<text x="94.6" y="64.4">GND_O</text>
<text x="220.3" y="61.6">680</text>
<text x="220.9" y="63.6">R8</text>
<text x="254.8" y="61.8">GND</text>
<text x="26.7" y="69.4">R13</text>
<text x="26.7" y="72">1k</text>
<text x="264.7" y="66.1">GND</text>
<text x="20.9" y="79.6">GND_O</text>
<text x="90.4" y="81.9">1.7p</text>
<text x="95.3" y="82.1">C21</text>
<text x="190.8" y="84.4">1.7p</text>
<text x="195.6" y="84.7">C22</text>
<text x="91.7" y="93.6">IC13</text>
<text x="150.8" y="93.6">IC2</text>
<text x="190.5" y="92.8">68k</text>
<text x="195.5" y="92.8">R4</text>
<text x="53" y="99.2">33k</text>
<text x="53.2" y="97.4">R5</text>
<text x="70.6" y="98.9">68k</text>
<text x="71" y="96.9">R3</text>
<text x="85.6" y="101.2">-IN</text>
<text x="85.8" y="96.1">OPA365AIDBVTG4</text>
<text x="97.4" y="101.2">VOUT</text>
<text x="118.7" y="98.7">150</text>
<text x="119.3" y="96.6">R2</text>
<text x="135.1" y="101.2">LED_CATHODE</text>
<text x="144.7" y="96.1">HCNR201-300E</text>
<text x="164.7" y="101.2">NC_2</text>
<text x="184.9" y="101.2">OPA365AIDBVTG4</text>
<text x="191.4" y="98.7">IC3</text>
<text x="53.8" y="105">R6</text>
<text x="53.9" y="107">1k</text>
<text x="67.2" y="107.5">C6</text>
<text x="82.1" y="107.5">C7</text>
<text x="85.6" y="103.7">V+</text>
<text x="98.7" y="106.3">+IN</text>
<text x="99.5" y="103.7">V-</text>
<text x="112.1" y="105">GND_O</text>
<text x="135.1" y="103.7">LED_ANODE</text>
<text x="135.1" y="106.3">PD1_CATHODE</text>
<text x="156.3" y="106.3">PD2_CATHODE</text>
<text x="164.7" y="103.7">NC_1</text>
<text x="184.7" y="106.3">-IN</text>
<text x="196.5" y="106.3">VOUT</text>
<text x="67.1" y="110.1">10u</text>
<text x="82.1" y="109.6">1u</text>
<text x="135.1" y="108.8">PD1_ANODE</text>
<text x="158.6" y="108.8">PD2_ANODE</text>
<text x="184.7" y="108.8">V+</text>
<text x="197.7" y="111.4">+IN</text>
<text x="198.6" y="108.8">V-</text>
<text x="55.2" y="114.9">GND_O</text>
<text x="69.2" y="115.2">GND_O</text>
<text x="76.8" y="115.2">GND_O</text>
<text x="125.1" y="114.1">GND_O</text>
<text x="174.5" y="114.1">GND</text>
<text x="206.2" y="116.7">GND</text>
<text x="168.7" y="125.3">10u</text>
<text x="169.8" y="120.5">C23</text>
<text x="179.3" y="120.5">C24</text>
<text x="180.6" y="125.3">1u</text>
<text x="172" y="130.4">GND GND</text>
<text x="230.8" y="130.4">IC1</text>
<text x="61.1" y="133.1">R37</text>
<text x="61.1" y="135.6">100k</text>
<text x="68.7" y="133.1">R36</text>
<text x="68.7" y="135.6">100k</text>
<text x="76.3" y="133.1">R38</text>
<text x="76.3" y="135.6">100k</text>
<text x="91.3" y="135.5">Q1</text>
<text x="109.1" y="135.5">Q2</text>
<text x="222.5" y="132.9">TMCS1133B7AQDVGR</text>
<text x="50.4" y="139.3">GND_O</text>
<text x="85.3" y="138">R6086YNZ4C13</text>
<text x="88.2" y="140.7">D</text>
<text x="95.8" y="140.7">S</text>
<text x="103.1" y="138">R6086YNZ4C13</text>
<text x="106" y="140.7">S</text>
<text x="113.6" y="140.7">D</text>
<text x="152.4" y="143.1">J23</text>
<text x="222.8" y="138">IN+</text>
<text x="222.8" y="140.6">IN-</text>
<text x="237.4" y="138">VS_2</text>
<text x="237.4" y="140.6">VS_1</text>
<text x="238.2" y="143.1">VOC</text>
<text x="256.5" y="139.3">C18</text>
<text x="256.5" y="141.8">2.2u</text>
<text x="19.4" y="147.9">S3D10065A</text>
<text x="27.8" y="145.3">D1</text>
<text x="40.6" y="145.3">D2</text>
<text x="40.6" y="147.9">S3D10065A</text>
<text x="64.3" y="149.7">270u</text>
<text x="64.3" y="144.6">C55</text>
<text x="71.9" y="149.7">270u</text>
<text x="71.9" y="144.6">C28</text>
<text x="79.5" y="149.7">270u</text>
<text x="79.5" y="144.6">C49</text>
<text x="92.5" y="148.1" transform="rotate(-90 92.5 148.1)">G</text>
<text x="110.2" y="148.1" transform="rotate(-90 110.2 148.1)">G</text>
<text x="135.5" y="146.9">GND_O</text>
<text x="152.4" y="145.6">VOUT_CHARGER</text>
<text x="237.1" y="148.2">VOUT</text>
<text x="239.3" y="145.6">~{OC}</text>
<text x="256.8" y="145.6">GND</text>
<text x="60.3" y="155">GND_O</text>
<text x="67.9" y="155">GND_O</text>
<text x="75.6" y="155">GND_O</text>
<text x="236.4" y="153.3">~{ALERT}</text>
<text x="238" y="155.8">GND</text>
<text x="239.3" y="150.7">NC</text>
<text x="253.2" y="154.5">GND</text>
<text x="19.4" y="160.6">S3D10065A</text>
<text x="27.8" y="158">D4</text>
<text x="40.6" y="158">D3</text>
<text x="40.6" y="160.6">S3D10065A</text>
<text x="77.9" y="164.7">TPSI3050DWZR</text>
<text x="82.8" y="162.2">IC12</text>
<text x="32.4" y="169.8">GND_O</text>
<text x="76.7" y="169.8">EN</text>
<text x="76.7" y="172.3">PXFR</text>
<text x="88.3" y="172.3">VDDH</text>
<text x="88.6" y="169.8">VDRV</text>
<text x="111.8" y="171">1u</text>
<text x="111.8" y="168.5">C15</text>
<text x="48.2" y="178.7">C17</text>
<text x="63.5" y="178.7">R1</text>
<text x="76.7" y="174.9">VDDP</text>
<text x="76.7" y="177.4">VSSP</text>
<text x="88.2" y="174.9">VDDM</text>
<text x="88.6" y="177.4">VSSS</text>
<text x="111.8" y="178.7">C16</text>
<text x="49.5" y="181.2">1u</text>
<text x="63.5" y="181.2">7.32k</text>
<text x="111.8" y="181.2">1u</text>
<text x="58.9" y="190.1">GND</text>
</g>
<g font-size="1.8" fill="#a90000">
<text x="164.8" y="20.4" transform="rotate(-90 164.8 20.4)">1</text>
<text x="167.6" y="22.6">2</text>
<text x="164.8" y="26.7" transform="rotate(-90 164.8 26.7)">3</text>
<text x="244.4" y="35.3">3</text>
<text x="224.1" y="40.4">4</text>
<text x="224.1" y="37.8">5</text>
<text x="244.4" y="40.4">1</text>
<text x="244.4" y="37.8">2</text>
<text x="62.8" y="44.2">1</text>
<text x="62.8" y="46.7">2</text>
<text x="88.2" y="44.2">8</text>
<text x="88.2" y="46.7">7</text>
<text x="153" y="44.2">1</text>
<text x="153" y="46.7">2</text>
<text x="175.8" y="44.2">8</text>
<text x="175.8" y="46.7">7</text>
<text x="62.8" y="49.3">3</text>
<text x="62.8" y="51.8">4</text>
<text x="88.2" y="49.3">6</text>
<text x="88.2" y="51.8">5</text>
<text x="153" y="49.3">3</text>
<text x="153" y="51.8">4</text>
<text x="175.8" y="49.3">6</text>
<text x="175.8" y="51.8">5</text>
<text x="229.2" y="55.6">1</text>
<text x="229.2" y="58.2">3</text>
<text x="262.2" y="55.6">6</text>
<text x="262.2" y="58.2">5</text>
<text x="262.2" y="60.7">4</text>
<text x="81.8" y="100.1">4</text>
<text x="104.7" y="100.1">1</text>
<text x="131.4" y="100.1">1</text>
<text x="172" y="100.1">8</text>
<text x="81.8" y="102.6">5</text>
<text x="104.7" y="102.6">2</text>
<text x="104.7" y="105.2">3</text>
<text x="131.4" y="102.6">2</text>
<text x="131.4" y="105.2">3</text>
<text x="131.4" y="107.7">4</text>
<text x="172" y="102.6">7</text>
<text x="172" y="105.2">6</text>
<text x="172" y="107.7">5</text>
<text x="180.9" y="105.2">4</text>
<text x="180.9" y="107.7">5</text>
<text x="203.8" y="105.2">1</text>
<text x="203.8" y="107.7">2</text>
<text x="203.8" y="110.2">3</text>
<text x="219" y="136.9">1</text>
<text x="243.8" y="136.9">10</text>
<text x="146" y="140.7">1</text>
<text x="146" y="143.3">2</text>
<text x="219" y="139.4">2</text>
<text x="244.4" y="139.4">9</text>
<text x="244.4" y="142">8</text>
<text x="146" y="145.8">3</text>
<text x="244.4" y="144.5">7</text>
<text x="244.4" y="147.1">6</text>
<text x="244.4" y="149.6">5</text>
<text x="244.4" y="152.1">4</text>
<text x="244.4" y="154.7">3</text>
<text x="73" y="168.7">1</text>
<text x="73" y="171.2">2</text>
<text x="73" y="173.7">3</text>
<text x="95.8" y="168.7">8</text>
<text x="95.8" y="171.2">7</text>
<text x="95.8" y="173.7">6</text>
<text x="73" y="176.3">4</text>
<text x="95.8" y="176.3">5</text>
</g>
<text font-size="1.8" fill="#840084" x="236.9" y="125.3">CURRENT_SECONDARY</text>
</svg>
